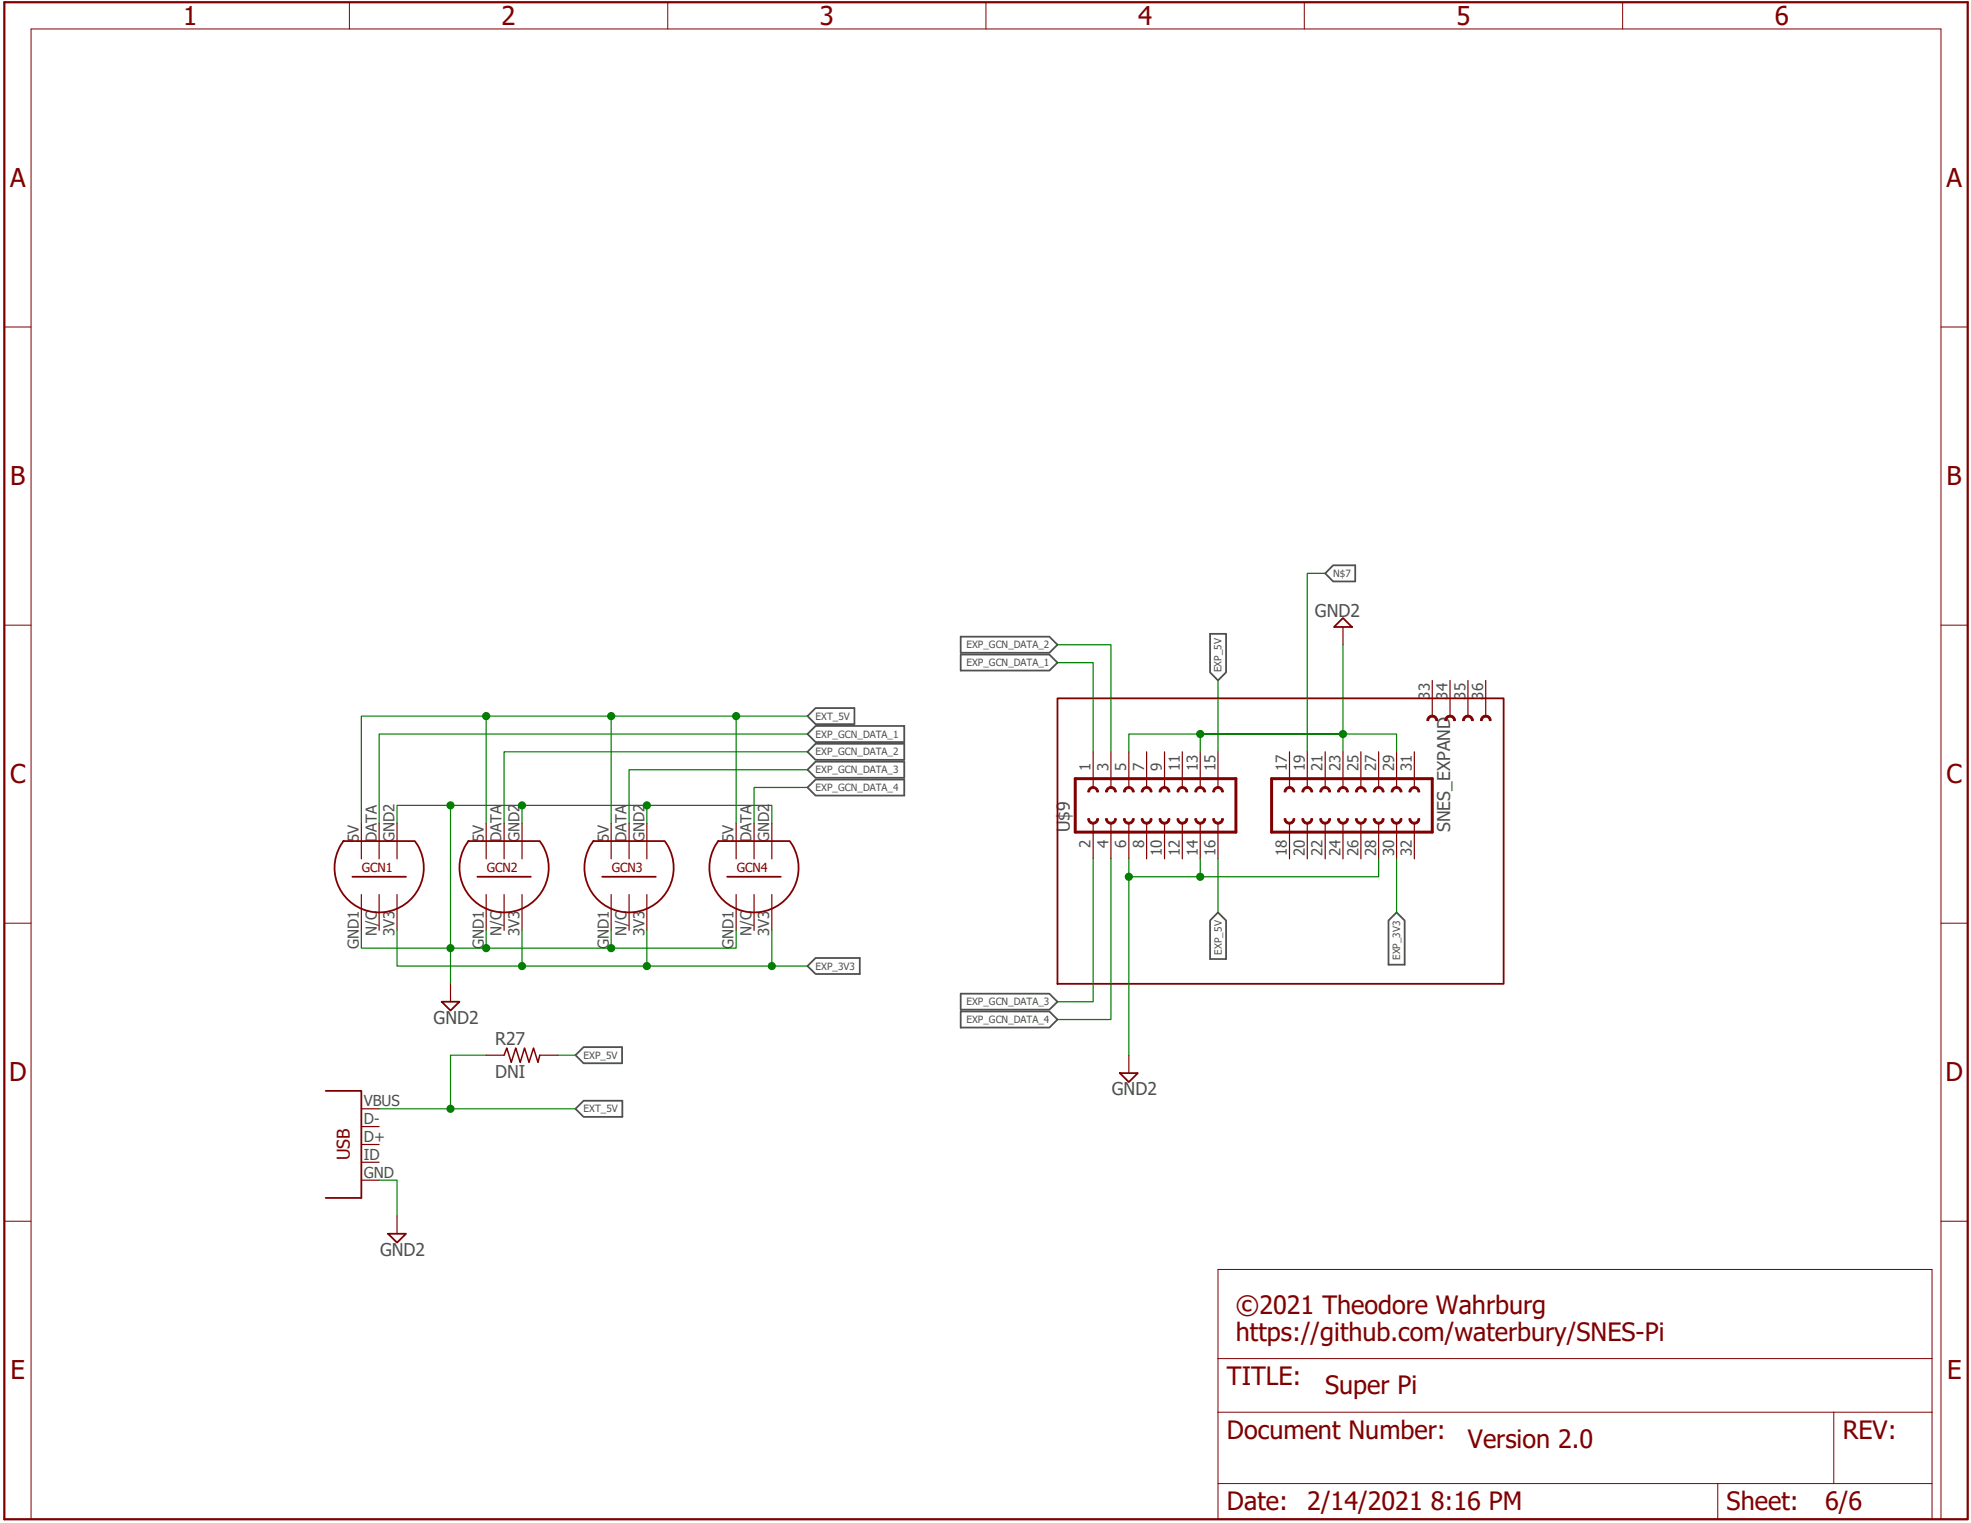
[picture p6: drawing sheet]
<svg xmlns="http://www.w3.org/2000/svg" width="279mm" height="216mm" viewBox="0 0 279 216" stroke-linecap="round" stroke-linejoin="round" font-family="sans-serif">
<path d="M.1 0l279.2 215.9M279.3 0l-279.2 215.9" fill="none" stroke="#fff" stroke-width=".14"/>
<g fill="none" stroke="#505050" stroke-width=".25">
<path d="M136.2 90.3h12.6l1.1 1.1-1.1 1.1h-12.6zM136.2 92.8h12.6l1.1 1.1-1.1 1.2h-12.6zM171.5 89.9h2.3v5.4l-1.1 1.2-1.2-1.2zM189 80.1h3.1v2.3h-3.1l-1.1-1.1zM114.5 106.6l1.1-1.2h12.6v2.3h-12.6zM114.5 104.1l1.1-1.2h12.6v2.3h-12.6zM114.5 109.1l1.1-1.1h12.6v2.3h-12.6zM114.5 111.6l1.1-1.1h12.6v2.3h-12.6zM114.5 101.5l1.1-1.1h5.5v2.3h-5.5zM115.6 135.8h6.3v2.3h-6.3l-1.1-1.2zM172.7 129.3l1.1 1.2v5.5h-2.3v-5.5zM198 129.3l1.1 1.2v6.3h-2.3v-6.3z"/>
<path d="M81.6 149.6l1.1-1.2h5.5v2.3h-5.5zM82.7 156h5.5v2.3h-5.5l-1.1-1.1zM136.2 140.9h12.6l1.1 1.1-1.1 1.1h-12.6zM136.2 143.4h12.6l1.1 1.1-1.1 1.2h-12.6z"/>
</g>
<path d="M149.9 99h63.2v40.5h-63.2zM48.7 119.2h10.1a6.3 6.3 0 0 1-.8 8.5 6.3 6.3 0 0 1-8.5 0 6.3 6.3 0 0 1-.8-8.5zM66.4 119.2h10.1a6.3 6.3 0 0 1-.8 8.5 6.3 6.3 0 0 1-8.5 0 6.3 6.3 0 0 1-.8-8.5zM50 124.3h7.6M67.7 124.3h7.5" fill="none" stroke="#800000" stroke-width=".25"/>
<path d="M51.2 116.7v5.1M53.7 116.7v5.1M56.3 116.7v5.1M68.9 116.7v5.1M71.5 116.7v5.1M74 116.7v5.1M51.2 126.8v5.1M53.7 126.8v5.1M56.3 126.8v5.1M68.9 126.8v5.1M71.5 126.8v5.1M74 126.8v5.1" fill="none" stroke="#800000" stroke-width=".17"/>
<path d="M175.2 110.4v7.6" fill="none" stroke="#800000" stroke-width=".42"/>
<path d="M166.9 116.1h.2l.2 .4 .3 .1 .3-.1 .2-.4h.3a.75 .75 0 0 1-.8 .7 .75 .75 0 0 1-.7-.7z" fill-rule="evenodd" fill="#800000"/>
<path d="M166.9 116.1h.2l.2 .4 .3 .1 .3-.1 .2-.4h.3a.75 .75 0 0 1-.8 .7 .75 .75 0 0 1-.7-.7z" fill="none" stroke="#800000" stroke-width=".14"/>
<path d="M169.4 116.1h.2l.1 .1 .2 .3 .2 .1 .3-.1 .2-.4h.3a.76 .76 0 0 1-.8 .7 .76 .76 0 0 1-.7-.7z" fill-rule="evenodd" fill="#800000"/>
<path d="M169.4 116.1h.2l.1 .1 .2 .3 .2 .1 .3-.1 .2-.4h.3a.76 .76 0 0 1-.8 .7 .76 .76 0 0 1-.7-.7z" fill="none" stroke="#800000" stroke-width=".14"/>
<path d="M171.9 116.1h.3l.2 .4 .3 .1 .2-.1 .3-.4h.2a.75 .75 0 0 1-.7 .7 .75 .75 0 0 1-.8-.7z" fill-rule="evenodd" fill="#800000"/>
<path d="M171.9 116.1h.3l.2 .4 .3 .1 .2-.1 .3-.4h.2a.75 .75 0 0 1-.7 .7 .75 .75 0 0 1-.8-.7z" fill="none" stroke="#800000" stroke-width=".14"/>
<path d="M167 111.8a.75 .75 0 0 1 .9-.3 .75 .75 0 0 1 .5 .8h-.3a.51 .51 0 0 0-.5-.5 .51 .51 0 0 0-.5 .5h-.2z" fill-rule="evenodd" fill="#800000"/>
<path d="M167 111.8a.75 .75 0 0 1 .9-.3 .75 .75 0 0 1 .5 .8h-.3a.51 .51 0 0 0-.5-.5 .51 .51 0 0 0-.5 .5h-.2z" fill="none" stroke="#800000" stroke-width=".14"/>
<path d="M169.5 111.8a.76 .76 0 0 1 .9-.3 .76 .76 0 0 1 .5 .8h-.3a.51 .51 0 0 0-.5-.5 .51 .51 0 0 0-.5 .5h-.2z" fill-rule="evenodd" fill="#800000"/>
<path d="M169.5 111.8a.76 .76 0 0 1 .9-.3 .76 .76 0 0 1 .5 .8h-.3a.51 .51 0 0 0-.5-.5 .51 .51 0 0 0-.5 .5h-.2z" fill="none" stroke="#800000" stroke-width=".14"/>
<path d="M172.1 111.8a.75 .75 0 0 1 .8-.3 .75 .75 0 0 1 .5 .8h-.2a.5 .5 0 0 0-.5-.5 .5 .5 0 0 0-.5 .5h-.3z" fill-rule="evenodd" fill="#800000"/>
<path d="M172.1 111.8a.75 .75 0 0 1 .8-.3 .75 .75 0 0 1 .5 .8h-.2a.5 .5 0 0 0-.5-.5 .5 .5 0 0 0-.5 .5h-.3z" fill="none" stroke="#800000" stroke-width=".14"/>
<path d="M161.8 116.1h.2l.3 .4 .3 .1 .2-.1 .2-.4h.3a.76 .76 0 0 1-.8 .7 .76 .76 0 0 1-.7-.7z" fill-rule="evenodd" fill="#800000"/>
<path d="M161.8 116.1h.2l.3 .4 .3 .1 .2-.1 .2-.4h.3a.76 .76 0 0 1-.8 .7 .76 .76 0 0 1-.7-.7z" fill="none" stroke="#800000" stroke-width=".14"/>
<path d="M164.3 116.1h.3v.1l.2 .3 .3 .1 .2-.1 .3-.4h.2a.76 .76 0 0 1-.7 .7 .76 .76 0 0 1-.8-.7z" fill-rule="evenodd" fill="#800000"/>
<path d="M164.3 116.1h.3v.1l.2 .3 .3 .1 .2-.1 .3-.4h.2a.76 .76 0 0 1-.7 .7 .76 .76 0 0 1-.8-.7z" fill="none" stroke="#800000" stroke-width=".14"/>
<path d="M161.9 111.8a.75 .75 0 0 1 .9-.3 .75 .75 0 0 1 .5 .8h-.3a.51 .51 0 0 0-.5-.5 .51 .51 0 0 0-.5 .5h-.2z" fill-rule="evenodd" fill="#800000"/>
<path d="M161.9 111.8a.75 .75 0 0 1 .9-.3 .75 .75 0 0 1 .5 .8h-.3a.51 .51 0 0 0-.5-.5 .51 .51 0 0 0-.5 .5h-.2z" fill="none" stroke="#800000" stroke-width=".14"/>
<path d="M164.5 111.8a.77 .77 0 0 1 .8-.3 .77 .77 0 0 1 .5 .8h-.2a.51 .51 0 0 0-.5-.5 .51 .51 0 0 0-.5 .5h-.3z" fill-rule="evenodd" fill="#800000"/>
<path d="M164.5 111.8a.77 .77 0 0 1 .8-.3 .77 .77 0 0 1 .5 .8h-.2a.51 .51 0 0 0-.5-.5 .51 .51 0 0 0-.5 .5h-.3z" fill="none" stroke="#800000" stroke-width=".14"/>
<path d="M154.2 116.1h.3l.2 .4 .2 .1 .3-.1 .3-.4h.2a.76 .76 0 0 1-.7 .7 .76 .76 0 0 1-.8-.7z" fill-rule="evenodd" fill="#800000"/>
<path d="M154.2 116.1h.3l.2 .4 .2 .1 .3-.1 .3-.4h.2a.76 .76 0 0 1-.7 .7 .76 .76 0 0 1-.8-.7z" fill="none" stroke="#800000" stroke-width=".14"/>
<path d="M156.7 116.1h.3l.2 .4 .3 .1 .3-.1 .2-.4h.2a.76 .76 0 0 1-.7 .7 .76 .76 0 0 1-.8-.7z" fill-rule="evenodd" fill="#800000"/>
<path d="M156.7 116.1h.3l.2 .4 .3 .1 .3-.1 .2-.4h.2a.76 .76 0 0 1-.7 .7 .76 .76 0 0 1-.8-.7z" fill="none" stroke="#800000" stroke-width=".14"/>
<path d="M159.3 116.1h.2l.2 .4 .3 .1 .3-.1 .2-.4h.3a.76 .76 0 0 1-.8 .7 .76 .76 0 0 1-.7-.7z" fill-rule="evenodd" fill="#800000"/>
<path d="M159.3 116.1h.2l.2 .4 .3 .1 .3-.1 .2-.4h.3a.76 .76 0 0 1-.8 .7 .76 .76 0 0 1-.7-.7z" fill="none" stroke="#800000" stroke-width=".14"/>
<path d="M154.4 111.8a.77 .77 0 0 1 .8-.2 .77 .77 0 0 1 .5 .7h-.2a.51 .51 0 0 0-.5-.5 .51 .51 0 0 0-.5 .5h-.3z" fill-rule="evenodd" fill="#800000"/>
<path d="M154.4 111.8a.77 .77 0 0 1 .8-.2 .77 .77 0 0 1 .5 .7h-.2a.51 .51 0 0 0-.5-.5 .51 .51 0 0 0-.5 .5h-.3z" fill="none" stroke="#800000" stroke-width=".14"/>
<path d="M156.9 111.8a.75 .75 0 0 1 .8-.3 .75 .75 0 0 1 .5 .8h-.2a.51 .51 0 0 0-.5-.5 .51 .51 0 0 0-.5 .5h-.3z" fill-rule="evenodd" fill="#800000"/>
<path d="M156.9 111.8a.75 .75 0 0 1 .8-.3 .75 .75 0 0 1 .5 .8h-.2a.51 .51 0 0 0-.5-.5 .51 .51 0 0 0-.5 .5h-.3z" fill="none" stroke="#800000" stroke-width=".14"/>
<path d="M159.4 111.8a.77 .77 0 0 1 .9-.2 .77 .77 0 0 1 .5 .7h-.3a.51 .51 0 0 0-.5-.5 .51 .51 0 0 0-.5 .5h-.2z" fill-rule="evenodd" fill="#800000"/>
<path d="M159.4 111.8a.77 .77 0 0 1 .9-.2 .77 .77 0 0 1 .5 .7h-.3a.51 .51 0 0 0-.5-.5 .51 .51 0 0 0-.5 .5h-.2z" fill="none" stroke="#800000" stroke-width=".14"/>
<path d="M175.2 110.4h-22.8v7.6h22.8M203 110.4v7.6" fill="none" stroke="#800000" stroke-width=".42"/>
<g fill="none" stroke="#800000" stroke-width=".17">
<path d="M155 106.6v5M155 116.7v5.1M157.5 106.6v5M157.5 116.7v5.1M160 106.6v5M160 116.7v5.1M162.5 106.6v5M162.5 116.7v5.1M165.1 106.6v5M165.1 116.7v5.1M167.6 106.6v5M167.6 116.7v5.1"/>
<path d="M170.1 106.6v5M170.1 116.7v5.1M172.7 106.6v5M172.7 116.7v5.1"/>
</g>
<path d="M194.7 116.1h.2l.3 .4 .2 .1 .3-.1 .2-.4h.3a.76 .76 0 0 1-.8 .7 .76 .76 0 0 1-.7-.7z" fill-rule="evenodd" fill="#800000"/>
<path d="M194.7 116.1h.2l.3 .4 .2 .1 .3-.1 .2-.4h.3a.76 .76 0 0 1-.8 .7 .76 .76 0 0 1-.7-.7z" fill="none" stroke="#800000" stroke-width=".14"/>
<path d="M197.2 116.1h.3v.1l.2 .3 .3 .1 .2-.1 .3-.4h.2a.76 .76 0 0 1-.7 .7 .76 .76 0 0 1-.8-.7z" fill-rule="evenodd" fill="#800000"/>
<path d="M197.2 116.1h.3v.1l.2 .3 .3 .1 .2-.1 .3-.4h.2a.76 .76 0 0 1-.7 .7 .76 .76 0 0 1-.8-.7z" fill="none" stroke="#800000" stroke-width=".14"/>
<path d="M199.7 116.1h.3l.2 .4 .3 .1 .3-.1 .2-.4h.3a.76 .76 0 0 1-.8 .7 .76 .76 0 0 1-.8-.7z" fill-rule="evenodd" fill="#800000"/>
<path d="M199.7 116.1h.3l.2 .4 .3 .1 .3-.1 .2-.4h.3a.76 .76 0 0 1-.8 .7 .76 .76 0 0 1-.8-.7z" fill="none" stroke="#800000" stroke-width=".14"/>
<path d="M194.8 111.8a.75 .75 0 0 1 .9-.3 .75 .75 0 0 1 .5 .8h-.3a.51 .51 0 0 0-.5-.5 .51 .51 0 0 0-.5 .5h-.2z" fill-rule="evenodd" fill="#800000"/>
<path d="M194.8 111.8a.75 .75 0 0 1 .9-.3 .75 .75 0 0 1 .5 .8h-.3a.51 .51 0 0 0-.5-.5 .51 .51 0 0 0-.5 .5h-.2z" fill="none" stroke="#800000" stroke-width=".14"/>
<path d="M197.4 111.8a.77 .77 0 0 1 .8-.2 .77 .77 0 0 1 .5 .7h-.2a.51 .51 0 0 0-.5-.5 .51 .51 0 0 0-.5 .5h-.3z" fill-rule="evenodd" fill="#800000"/>
<path d="M197.4 111.8a.77 .77 0 0 1 .8-.2 .77 .77 0 0 1 .5 .7h-.2a.51 .51 0 0 0-.5-.5 .51 .51 0 0 0-.5 .5h-.3z" fill="none" stroke="#800000" stroke-width=".14"/>
<path d="M199.9 111.8a.75 .75 0 0 1 .8-.3 .75 .75 0 0 1 .6 .8h-.3a.51 .51 0 0 0-.5-.5 .51 .51 0 0 0-.5 .5h-.3z" fill-rule="evenodd" fill="#800000"/>
<path d="M199.9 111.8a.75 .75 0 0 1 .8-.3 .75 .75 0 0 1 .6 .8h-.3a.51 .51 0 0 0-.5-.5 .51 .51 0 0 0-.5 .5h-.3z" fill="none" stroke="#800000" stroke-width=".14"/>
<path d="M189.6 116.1h.3l.2 .4 .3 .1 .3-.1 .2-.4h.2a.76 .76 0 0 1-.7 .7 .76 .76 0 0 1-.8-.7z" fill-rule="evenodd" fill="#800000"/>
<path d="M189.6 116.1h.3l.2 .4 .3 .1 .3-.1 .2-.4h.2a.76 .76 0 0 1-.7 .7 .76 .76 0 0 1-.8-.7z" fill="none" stroke="#800000" stroke-width=".14"/>
<path d="M192.2 116.1h.2l.2 .4 .3 .1 .3-.1 .2-.4h.3a.76 .76 0 0 1-.8 .7 .76 .76 0 0 1-.7-.7z" fill-rule="evenodd" fill="#800000"/>
<path d="M192.2 116.1h.2l.2 .4 .3 .1 .3-.1 .2-.4h.3a.76 .76 0 0 1-.8 .7 .76 .76 0 0 1-.7-.7z" fill="none" stroke="#800000" stroke-width=".14"/>
<path d="M189.8 111.8a.75 .75 0 0 1 .8-.3 .75 .75 0 0 1 .5 .8h-.2a.51 .51 0 0 0-.5-.5 .51 .51 0 0 0-.5 .5h-.3z" fill-rule="evenodd" fill="#800000"/>
<path d="M189.8 111.8a.75 .75 0 0 1 .8-.3 .75 .75 0 0 1 .5 .8h-.2a.51 .51 0 0 0-.5-.5 .51 .51 0 0 0-.5 .5h-.3z" fill="none" stroke="#800000" stroke-width=".14"/>
<path d="M192.3 111.8a.77 .77 0 0 1 .9-.2 .77 .77 0 0 1 .5 .7h-.3a.51 .51 0 0 0-.5-.5 .51 .51 0 0 0-.5 .5h-.2z" fill-rule="evenodd" fill="#800000"/>
<path d="M192.3 111.8a.77 .77 0 0 1 .9-.2 .77 .77 0 0 1 .5 .7h-.3a.51 .51 0 0 0-.5-.5 .51 .51 0 0 0-.5 .5h-.2z" fill="none" stroke="#800000" stroke-width=".14"/>
<path d="M182 116.1h.3l.2 .4 .3 .1 .3-.1 .2-.4h.2a.75 .75 0 0 1-.7 .7 .75 .75 0 0 1-.8-.7z" fill-rule="evenodd" fill="#800000"/>
<path d="M182 116.1h.3l.2 .4 .3 .1 .3-.1 .2-.4h.2a.75 .75 0 0 1-.7 .7 .75 .75 0 0 1-.8-.7z" fill="none" stroke="#800000" stroke-width=".14"/>
<path d="M184.6 116.1h.2l.2 .4 .3 .1 .3-.1 .2-.3v-.1h.3a.76 .76 0 0 1-.8 .7 .76 .76 0 0 1-.7-.7z" fill-rule="evenodd" fill="#800000"/>
<path d="M184.6 116.1h.2l.2 .4 .3 .1 .3-.1 .2-.3v-.1h.3a.76 .76 0 0 1-.8 .7 .76 .76 0 0 1-.7-.7z" fill="none" stroke="#800000" stroke-width=".14"/>
<path d="M187.1 116.1h.2l.3 .4 .2 .1 .3-.1 .3-.4h.2a.76 .76 0 0 1-.7 .7 .76 .76 0 0 1-.8-.7z" fill-rule="evenodd" fill="#800000"/>
<path d="M187.1 116.1h.2l.3 .4 .2 .1 .3-.1 .3-.4h.2a.76 .76 0 0 1-.7 .7 .76 .76 0 0 1-.8-.7z" fill="none" stroke="#800000" stroke-width=".14"/>
<path d="M182.2 111.8a.75 .75 0 0 1 .8-.3 .75 .75 0 0 1 .5 .8h-.2a.51 .51 0 0 0-.5-.5 .51 .51 0 0 0-.5 .5h-.3z" fill-rule="evenodd" fill="#800000"/>
<path d="M182.2 111.8a.75 .75 0 0 1 .8-.3 .75 .75 0 0 1 .5 .8h-.2a.51 .51 0 0 0-.5-.5 .51 .51 0 0 0-.5 .5h-.3z" fill="none" stroke="#800000" stroke-width=".14"/>
<path d="M184.7 111.8a.76 .76 0 0 1 .9-.3 .76 .76 0 0 1 .5 .8h-.3a.51 .51 0 0 0-.5-.5 .51 .51 0 0 0-.5 .5h-.2z" fill-rule="evenodd" fill="#800000"/>
<path d="M184.7 111.8a.76 .76 0 0 1 .9-.3 .76 .76 0 0 1 .5 .8h-.3a.51 .51 0 0 0-.5-.5 .51 .51 0 0 0-.5 .5h-.2z" fill="none" stroke="#800000" stroke-width=".14"/>
<path d="M187.2 111.8a.77 .77 0 0 1 .9-.2 .77 .77 0 0 1 .5 .7h-.2a.51 .51 0 0 0-.5-.5 .51 .51 0 0 0-.6 .5h-.2z" fill-rule="evenodd" fill="#800000"/>
<path d="M187.2 111.8a.77 .77 0 0 1 .9-.2 .77 .77 0 0 1 .5 .7h-.2a.51 .51 0 0 0-.5-.5 .51 .51 0 0 0-.6 .5h-.2z" fill="none" stroke="#800000" stroke-width=".14"/>
<path d="M203 110.4h-22.7v7.6h22.7" fill="none" stroke="#800000" stroke-width=".42"/>
<g fill="none" stroke="#800000" stroke-width=".17">
<path d="M182.8 106.6v5M182.8 116.7v5.1M185.3 106.6v5M185.3 116.7v5.1M187.9 106.6v5M187.9 116.7v5.1M190.4 106.6v5M190.4 116.7v5.1M192.9 106.6v5M192.9 116.7v5.1M195.4 106.6v5M195.4 116.7v5.1"/>
<path d="M198 106.6v5M198 116.7v5.1M200.5 106.6v5M200.5 116.7v5.1"/>
</g>
<path d="M205 101.7a.76 .76 0 0 1 .8-.3 .76 .76 0 0 1 .5 .8h-.2a.5 .5 0 0 0-.5-.5 .5 .5 0 0 0-.5 .5h-.3z" fill-rule="evenodd" fill="#800000"/>
<path d="M205 101.7a.76 .76 0 0 1 .8-.3 .76 .76 0 0 1 .5 .8h-.2a.5 .5 0 0 0-.5-.5 .5 .5 0 0 0-.5 .5h-.3z" fill="none" stroke="#800000" stroke-width=".14"/>
<path d="M207.5 101.7a.76 .76 0 0 1 .8-.3 .76 .76 0 0 1 .6 .8h-.3a.51 .51 0 0 0-.5-.5 .51 .51 0 0 0-.5 .5h-.3z" fill-rule="evenodd" fill="#800000"/>
<path d="M207.5 101.7a.76 .76 0 0 1 .8-.3 .76 .76 0 0 1 .6 .8h-.3a.51 .51 0 0 0-.5-.5 .51 .51 0 0 0-.5 .5h-.3z" fill="none" stroke="#800000" stroke-width=".14"/>
<path d="M210 101.7a.76 .76 0 0 1 .9-.3 .76 .76 0 0 1 .5 .8h-.3a.5 .5 0 0 0-.5-.5 .5 .5 0 0 0-.5 .5h-.2z" fill-rule="evenodd" fill="#800000"/>
<path d="M210 101.7a.76 .76 0 0 1 .9-.3 .76 .76 0 0 1 .5 .8h-.3a.5 .5 0 0 0-.5-.5 .5 .5 0 0 0-.5 .5h-.2z" fill="none" stroke="#800000" stroke-width=".14"/>
<path d="M202.4 101.7a.76 .76 0 0 1 .9-.3 .76 .76 0 0 1 .5 .8h-.3a.51 .51 0 0 0-.5-.5 .51 .51 0 0 0-.5 .5h-.2z" fill-rule="evenodd" fill="#800000"/>
<g fill="none" stroke="#800000" stroke-width=".14">
<path d="M49.5 .3v3.8M94.7 .3v3.8M139.8 .3v3.8M184.9 .3v3.8M230 .3v3.8M.6 46.4h3.8M275.1 46.4h3.8M.6 88.6h3.8M275.1 88.6h3.8M202.4 101.7a.76 .76 0 0 1 .9-.3 .76 .76 0 0 1 .5 .8h-.3a.51 .51 0 0 0-.5-.5 .51 .51 0 0 0-.5 .5h-.2zM.6 130.9h3.8M275.1 130.9h3.8"/>
<path d="M.6 173.1h3.8M275.1 173.1h3.8M172.7 192.6h101.2M4.4 215.4v-211.3h270.7v211.3M172.7 210.3v-30.3h101.2v30.3M172.7 200.2h101.2M243.5 210.3v5.1M243.5 210.3h16.4M259.9 210.3h14v5.1h-101.2v-5.1h70.8M259.9 200.2v10.1"/>
</g>
<g fill="none" stroke="#800000" stroke-width=".17">
<path d="M190.4 88.9v2.5M203 96.5v5M205.5 96.5v5M208.1 96.5v5M210.6 96.5v5M86.6 116.7v5.1M89.2 116.7v5.1M91.7 116.7v5.1M104.4 116.7v5.1M106.9 116.7v5.1M109.4 116.7v5.1M63.9 139.5v2.5"/>
<path d="M86.6 126.8v5.1M89.2 126.8v5.1M91.7 126.8v5.1M104.4 126.8v5.1M106.9 126.8v5.1M109.4 126.8v5.1M51.2 159.7h2.5M51.2 157.2h2.5M68.9 149.6h2.6M76.5 149.6h2.6M160 149.6v2.5M51.2 167.3h2.5"/>
<path d="M51.2 164.8h2.5M51.2 162.2h2.5M56.3 172.4v2.5"/>
</g>
<path d="M189.1 88.9l1.3-1.3 1.2 1.3zM84.1 119.2h10.1a6.3 6.3 0 0 1-.8 8.5 6.3 6.3 0 0 1-8.5 0 6.3 6.3 0 0 1-.8-8.5zM101.8 119.2h10.2a6.3 6.3 0 0 1-.9 8.5 6.3 6.3 0 0 1-8.5 0 6.3 6.3 0 0 1-.8-8.5zM85.4 124.3h7.6M103.1 124.3h7.6M46.2 154.6h5v15.2h-5M62.6 142h2.5l-1.2 1.3zM158.7 152.1h2.6l-1.3 1.3zM55 174.9h2.6l-1.3 1.2z" fill="none" stroke="#800000" stroke-width=".25"/>
<path d="M71.5 149.6l.3-1 .7 2 .6-2 .6 2 .7-2 .6 2 .6-2 .7 2 .2-1" fill="none" stroke="#800000" stroke-width=".21"/>
<path d="M.6 .3h278.3v215.1h-278.3z" fill="none" stroke="#800000" stroke-width=".32"/>
<path d="M149.9 91.4h7.6v15.2M149.9 93.9h5.1v12.7M114.5 106.6h-43v10.1M114.5 104.1h-60.8v12.6M56.3 131.9v5h17.7v-5M74 136.9h17.7" fill="none" stroke="#008000" stroke-width=".17"/>
<circle cx="74" cy="136.9" r=".51" fill="#008000"/>
<circle cx="74" cy="136.9" r=".51" fill="none" stroke="#008000" stroke-width=".14"/>
<path d="M91.7 131.9v5h22.8M109.4 131.9v5" fill="none" stroke="#008000" stroke-width=".17"/>
<circle cx="91.7" cy="136.9" r=".51" fill="#008000"/>
<circle cx="91.7" cy="136.9" r=".51" fill="none" stroke="#008000" stroke-width=".14"/>
<circle cx="109.4" cy="136.9" r=".51" fill="#008000"/>
<circle cx="109.4" cy="136.9" r=".51" fill="none" stroke="#008000" stroke-width=".14"/>
<path d="M56.3 116.7v-2.5h7.6v20.2M51.2 131.9v2.5h17.7v-2.5M198 121.8v7.5" fill="none" stroke="#008000" stroke-width=".17"/>
<circle cx="63.9" cy="134.4" r=".51" fill="#008000"/>
<circle cx="63.9" cy="134.4" r=".51" fill="none" stroke="#008000" stroke-width=".14"/>
<path d="M63.9 114.2h10.1v2.5M63.9 134.4v5.1" fill="none" stroke="#008000" stroke-width=".17"/>
<circle cx="63.9" cy="114.2" r=".51" fill="#008000"/>
<circle cx="63.9" cy="114.2" r=".51" fill="none" stroke="#008000" stroke-width=".14"/>
<path d="M74 114.2h35.4v2.5M91.7 114.2v2.5" fill="none" stroke="#008000" stroke-width=".17"/>
<circle cx="74" cy="114.2" r=".51" fill="#008000"/>
<circle cx="74" cy="114.2" r=".51" fill="none" stroke="#008000" stroke-width=".14"/>
<circle cx="91.7" cy="114.2" r=".51" fill="#008000"/>
<circle cx="91.7" cy="114.2" r=".51" fill="none" stroke="#008000" stroke-width=".14"/>
<path d="M86.6 131.9v2.5h-17.7M104.4 131.9v2.5h-17.8" fill="none" stroke="#008000" stroke-width=".17"/>
<circle cx="86.6" cy="134.4" r=".51" fill="#008000"/>
<circle cx="86.6" cy="134.4" r=".51" fill="none" stroke="#008000" stroke-width=".14"/>
<circle cx="68.9" cy="134.4" r=".51" fill="#008000"/>
<circle cx="68.9" cy="134.4" r=".51" fill="none" stroke="#008000" stroke-width=".14"/>
<path d="M160 121.8v27.8M170.1 121.8v2.5h-10.1" fill="none" stroke="#008000" stroke-width=".17"/>
<circle cx="170.1" cy="124.3" r=".51" fill="#008000"/>
<circle cx="170.1" cy="124.3" r=".51" fill="none" stroke="#008000" stroke-width=".14"/>
<circle cx="160" cy="124.3" r=".51" fill="#008000"/>
<circle cx="160" cy="124.3" r=".51" fill="none" stroke="#008000" stroke-width=".14"/>
<path d="M190.4 91.4v15.2M190.4 104.1h7.6v2.5M195.4 121.8v2.5h-25.3" fill="none" stroke="#008000" stroke-width=".17"/>
<circle cx="190.4" cy="104.1" r=".51" fill="#008000"/>
<circle cx="190.4" cy="104.1" r=".51" fill="none" stroke="#008000" stroke-width=".14"/>
<path d="M160 106.6v-2.5h30.4h-20.3v2.5" fill="none" stroke="#008000" stroke-width=".17"/>
<circle cx="170.1" cy="104.1" r=".51" fill="#008000"/>
<circle cx="170.1" cy="104.1" r=".51" fill="none" stroke="#008000" stroke-width=".14"/>
<path d="M172.7 96.5v10.1M187.9 81.3h-2.6v25.3M51.2 116.7v-15.2h17.7v15.2M68.9 101.5h17.7M114.5 109.1h-25.3v7.6M114.5 111.6h-7.6v5.1M155 121.8v20.2h-5.1M157.5 121.8v22.7h-7.6M172.7 121.8v7.5M79.1 149.6h2.5M53.7 167.3h2.6v5.1" fill="none" stroke="#008000" stroke-width=".17"/>
<circle cx="68.9" cy="101.5" r=".51" fill="#008000"/>
<circle cx="68.9" cy="101.5" r=".51" fill="none" stroke="#008000" stroke-width=".14"/>
<path d="M104.4 101.5v15.2M114.5 101.5h-27.9v15.2" fill="none" stroke="#008000" stroke-width=".17"/>
<circle cx="86.6" cy="101.5" r=".51" fill="#008000"/>
<circle cx="86.6" cy="101.5" r=".51" fill="none" stroke="#008000" stroke-width=".14"/>
<circle cx="104.4" cy="101.5" r=".51" fill="#008000"/>
<circle cx="104.4" cy="101.5" r=".51" fill="none" stroke="#008000" stroke-width=".14"/>
<path d="M53.7 157.2h27.9M68.9 149.6h-5v7.6" fill="none" stroke="#008000" stroke-width=".17"/>
<circle cx="63.9" cy="157.2" r=".51" fill="#008000"/>
<circle cx="63.9" cy="157.2" r=".51" fill="none" stroke="#008000" stroke-width=".14"/>
<g font-size="3.7" fill="#800000">
<text x="26" y="3.5">1</text>
<text x="71.1" y="3.5">2</text>
<text x="116.2" y="3.5">3</text>
<text x="161.3" y="3.5">4</text>
<text x="206.5" y="3.5">5</text>
<text x="251.6" y="3.5">6</text>
<text x="1.4" y="26.5">A</text>
<text x="275.9" y="26.5">A</text>
<text x="1.4" y="68.8">B</text>
<text x="275.9" y="68.8">B</text>
<text x="1.4" y="111">C</text>
<text x="275.9" y="111">C</text>
<text x="1.3" y="153.3">D</text>
<text x="275.8" y="153.3">D</text>
<text x="1.5" y="195.5">E</text>
<text x="276" y="195.5">E</text>
</g>
<g font-size="3.6" fill="#800000">
<text x="175.2" y="186.3">©2021 Theodore Wahrburg</text>
<text x="175.2" y="190.1">https://github.com/waterbury/SNES-Pi</text>
<text x="173.9" y="196.4">TITLE:</text>
<text x="187.9" y="197.7">Super Pi</text>
<text x="173.9" y="204">Document Number:</text>
<text x="261.2" y="204">REV:</text>
<text x="208.1" y="205.3">Version 2.0</text>
<text x="173.9" y="214.1">Date:</text>
<text x="185.3" y="214.1">2/14/2021 8:16 PM</text>
<text x="244.8" y="214.1">Sheet:</text>
<text x="258.7" y="214.1">6/6</text>
</g>
<g font-size="2.5" fill="#505050">
<text x="186.4" y="87.5">GND2</text>
<text x="151.7" y="118" transform="rotate(-90 151.7 118)">U$9</text>
<text x="205.5" y="118" transform="rotate(-90 205.5 118)">SNES_EXPAND</text>
<text x="61.5" y="145.2">GND2</text>
<text x="70.2" y="148.1">R27</text>
<text x="70.2" y="152.9">DNI</text>
<text x="157.6" y="155.3">GND2</text>
<text x="53.9" y="178.1">GND2</text>
</g>
<text font-size="2.5" fill="#800000" x="49.6" y="164.5" transform="rotate(-90 49.6 164.5)">USB</text>
<g font-size="2.1" fill="#505050">
<text x="202.7" y="99.2" transform="rotate(-90 202.7 99.2)">33</text>
<text x="205.2" y="99.2" transform="rotate(-90 205.2 99.2)">34</text>
<text x="207.7" y="99.2" transform="rotate(-90 207.7 99.2)">35</text>
<text x="210.3" y="99.2" transform="rotate(-90 210.3 99.2)">36</text>
<text x="154.6" y="109.3" transform="rotate(-90 154.6 109.3)">1</text>
<text x="157.1" y="109.3" transform="rotate(-90 157.1 109.3)">3</text>
<text x="159.7" y="109.3" transform="rotate(-90 159.7 109.3)">5</text>
<text x="162.2" y="109.3" transform="rotate(-90 162.2 109.3)">7</text>
<text x="164.7" y="109.3" transform="rotate(-90 164.7 109.3)">9</text>
<text x="167.3" y="109.3" transform="rotate(-90 167.3 109.3)">11</text>
<text x="169.8" y="109.3" transform="rotate(-90 169.8 109.3)">13</text>
<text x="172.3" y="109.3" transform="rotate(-90 172.3 109.3)">15</text>
<text x="182.4" y="109.3" transform="rotate(-90 182.4 109.3)">17</text>
<text x="185" y="109.3" transform="rotate(-90 185 109.3)">19</text>
<text x="187.5" y="109.3" transform="rotate(-90 187.5 109.3)">21</text>
<text x="190" y="109.3" transform="rotate(-90 190 109.3)">23</text>
<text x="192.6" y="109.3" transform="rotate(-90 192.6 109.3)">25</text>
<text x="195.1" y="109.3" transform="rotate(-90 195.1 109.3)">27</text>
<text x="197.6" y="109.3" transform="rotate(-90 197.6 109.3)">29</text>
<text x="200.2" y="109.3" transform="rotate(-90 200.2 109.3)">31</text>
<text x="50.9" y="119.4" transform="rotate(-90 50.9 119.4)">5V</text>
<text x="53.4" y="119.4" transform="rotate(-90 53.4 119.4)">DATA</text>
<text x="55.9" y="119.4" transform="rotate(-90 55.9 119.4)">GND2</text>
<text x="68.6" y="119.4" transform="rotate(-90 68.6 119.4)">5V</text>
<text x="71.1" y="119.4" transform="rotate(-90 71.1 119.4)">DATA</text>
<text x="73.6" y="119.4" transform="rotate(-90 73.6 119.4)">GND2</text>
<text x="86.3" y="119.4" transform="rotate(-90 86.3 119.4)">5V</text>
<text x="88.8" y="119.4" transform="rotate(-90 88.8 119.4)">DATA</text>
<text x="91.4" y="119.4" transform="rotate(-90 91.4 119.4)">GND2</text>
<text x="104" y="119.4" transform="rotate(-90 104 119.4)">5V</text>
<text x="106.5" y="119.4" transform="rotate(-90 106.5 119.4)">DATA</text>
<text x="109.1" y="119.4" transform="rotate(-90 109.1 119.4)">GND2</text>
<text x="154.6" y="120.2" transform="rotate(-90 154.6 120.2)">2</text>
<text x="157.1" y="120.2" transform="rotate(-90 157.1 120.2)">4</text>
<text x="159.7" y="120.2" transform="rotate(-90 159.7 120.2)">6</text>
<text x="162.2" y="120.2" transform="rotate(-90 162.2 120.2)">8</text>
<text x="164.7" y="121.3" transform="rotate(-90 164.7 121.3)">10</text>
<text x="167.3" y="121.3" transform="rotate(-90 167.3 121.3)">12</text>
<text x="169.8" y="121.3" transform="rotate(-90 169.8 121.3)">14</text>
<text x="172.3" y="121.3" transform="rotate(-90 172.3 121.3)">16</text>
<text x="182.4" y="121.3" transform="rotate(-90 182.4 121.3)">18</text>
<text x="185" y="121.3" transform="rotate(-90 185 121.3)">20</text>
<text x="187.5" y="121.3" transform="rotate(-90 187.5 121.3)">22</text>
<text x="190" y="121.3" transform="rotate(-90 190 121.3)">24</text>
<text x="192.6" y="121.3" transform="rotate(-90 192.6 121.3)">26</text>
<text x="195.1" y="121.3" transform="rotate(-90 195.1 121.3)">28</text>
<text x="197.6" y="121.3" transform="rotate(-90 197.6 121.3)">30</text>
<text x="200.2" y="121.3" transform="rotate(-90 200.2 121.3)">32</text>
<text x="50.9" y="134.6" transform="rotate(-90 50.9 134.6)">GND1</text>
<text x="53.4" y="132.7" transform="rotate(-90 53.4 132.7)">N/C</text>
<text x="55.9" y="132.7" transform="rotate(-90 55.9 132.7)">3V3</text>
<text x="68.6" y="134.6" transform="rotate(-90 68.6 134.6)">GND1</text>
<text x="71.1" y="132.7" transform="rotate(-90 71.1 132.7)">N/C</text>
<text x="73.6" y="132.7" transform="rotate(-90 73.6 132.7)">3V3</text>
<text x="86.3" y="134.6" transform="rotate(-90 86.3 134.6)">GND1</text>
<text x="88.8" y="132.7" transform="rotate(-90 88.8 132.7)">N/C</text>
<text x="91.4" y="132.7" transform="rotate(-90 91.4 132.7)">3V3</text>
<text x="104" y="134.6" transform="rotate(-90 104 134.6)">GND1</text>
<text x="106.5" y="132.7" transform="rotate(-90 106.5 132.7)">N/C</text>
<text x="109.1" y="132.7" transform="rotate(-90 109.1 132.7)">3V3</text>
<text x="51.6" y="161.9">D+</text>
<text x="51.6" y="159.4">D-</text>
<text x="51.6" y="156.8">VBUS</text>
<text x="51.6" y="166.9">GND</text>
<text x="51.6" y="164.4">ID</text>
</g>
<g font-size="1.8" fill="#800000">
<text x="51.3" y="123.7">GCN1</text>
<text x="69" y="123.7">GCN2</text>
<text x="86.7" y="123.7">GCN3</text>
<text x="104.4" y="123.7">GCN4</text>
</g>
<g font-size="1.4" fill="#505050">
<text x="189" y="81.8">N$7</text>
<text x="137" y="91.9">EXP_GCN_DATA_2</text>
<text x="137" y="94.4">EXP_GCN_DATA_1</text>
<text x="173.2" y="95.3" transform="rotate(-90 173.2 95.3)">EXP_5V</text>
<text x="115.6" y="107.1">EXP_GCN_DATA_2</text>
<text x="115.6" y="104.6">EXP_GCN_DATA_1</text>
<text x="115.6" y="102">EXT_5V</text>
<text x="115.6" y="109.6">EXP_GCN_DATA_3</text>
<text x="115.6" y="112.1">EXP_GCN_DATA_4</text>
<text x="115.6" y="137.5">EXP_3V3</text>
<text x="173.2" y="135.3" transform="rotate(-90 173.2 135.3)">EXP_5V</text>
<text x="198.5" y="136.1" transform="rotate(-90 198.5 136.1)">EXP_3V3</text>
<text x="137" y="142.5">EXP_GCN_DATA_3</text>
<text x="137" y="145">EXP_GCN_DATA_4</text>
<text x="82.7" y="150.1">EXP_5V</text>
<text x="82.7" y="157.7">EXT_5V</text>
</g>
</svg>
